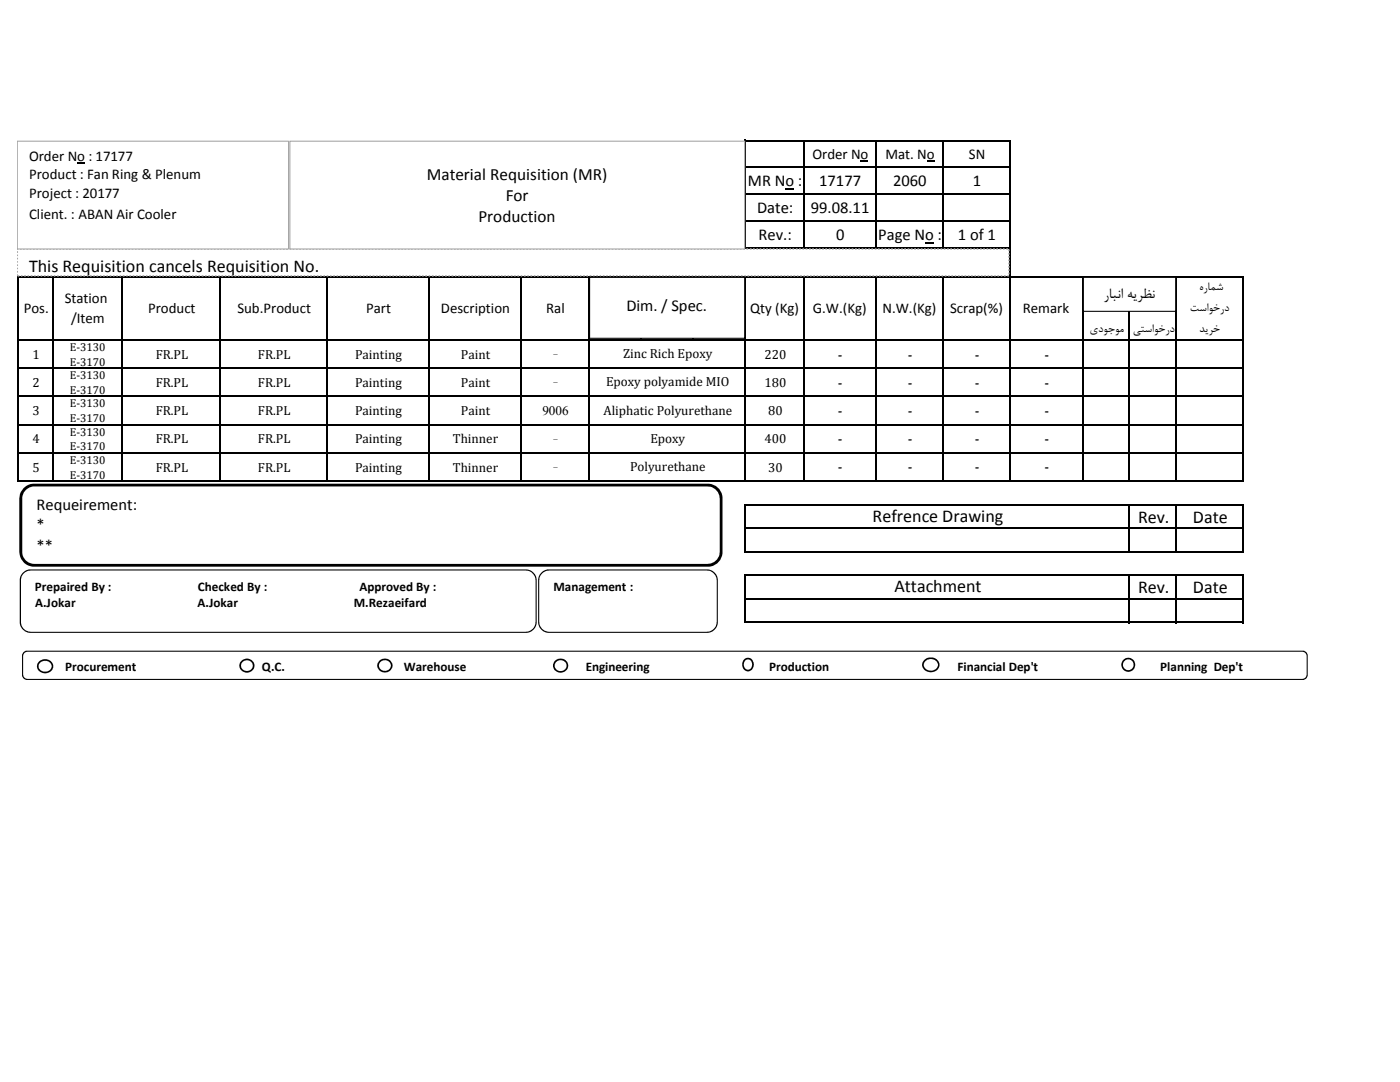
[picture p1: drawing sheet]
<svg xmlns="http://www.w3.org/2000/svg" width="279mm" height="216mm" viewBox="0 0 279 216" stroke-linecap="round" stroke-linejoin="round" font-family="sans-serif">
<path d="M156.8 37.6h1.7v.2h-1.7zM171.7 32.1h1.6v.2h-1.6zM185 32.1h1.6v.2h-1.6zM184.6 48.3h1.8v.3h-1.8z" fill="#000"/>
<g fill="none" stroke="#000" stroke-width=".3">
<path d="M148.7 27.9v21.8M148.9 28h52.7M148.9 33.4h52.7M148.9 38.8h52.7M160.4 28.2v21.5M174.7 28.2v21.5M188.2 28.2v21.5M201.5 28.2v67.9M3.6 55v41.1M3.7 55.2h244.5M10.6 55.3v40.8M24.4 55.3v40.8"/>
<path d="M43.9 55.3v40.8M65.3 55.3v40.8M85.5 55.3v40.8M104 55.3v40.8M117.5 55.3v40.8M127.9 55.3v12.7M138.3 55.3v12.7M148.7 55.3v40.8M148.9 44.2h52.7M148.9 49.6h52.7M160.4 55.3v40.8M174.7 55.3v40.8"/>
<path d="M188.2 55.3v40.8M216 55.3v40.8M225.4 55.3v40.8M234.8 55.3v40.8M248 55.3v40.8M3.7 67.8h244.5M3.7 73.5h244.5M3.7 79.1h244.5M3.7 84.7h244.5M3.7 90.4h244.5M3.7 96h244.5M148.7 100.5v9.7"/>
<path d="M148.7 114.6v9.7M148.9 100.7h99.3M148.9 105.4h99.3M148.9 110.1h99.3M148.9 114.8h99.3M148.9 119.5h99.3M225.4 100.8v9.4M225.4 114.9v9.4M234.8 100.8v9.4M234.8 114.9v9.4M248 100.8v9.4M248 114.9v9.4"/>
<path d="M148.9 124.2h99.3"/>
</g>
<path d="M3.4 49.7h197.9v5.3h-197.9z" fill="#fff"/>
<path d="M3.4 54.7h.2v.3h-.2zM3.4 54.1h.2v.3h-.2zM3.4 53.4h.2v.3h-.2zM3.4 52.7h.2v.4h-.2zM3.4 52.1h.2v.3h-.2zM3.4 51.4h.2v.4h-.2zM3.4 50.8h.2v.3h-.2zM3.4 50.1h.2v.4h-.2zM3.4 49.6l.2-.1v.3h-.2l.2-.1v.1h-.2zM4 49.5h.3v.3h-.3zM4.6 49.5h.4v.3h-.4zM5.3 49.5h.3v.3h-.3zM5.9 49.5h.4v.3h-.4zM6.6 49.5h.3v.3h-.3zM7.2 49.5h.4v.3h-.4zM7.9 49.5h.4v.3h-.4zM8.6 49.5h.3v.3h-.3zM9.2 49.5h.4v.3h-.4zM9.9 49.5h.3v.3h-.3zM10.5 49.5h.4v.3h-.4zM11.2 49.5h.3v.3h-.3zM11.9 49.5h.3v.3h-.3zM12.5 49.5h.3v.3h-.3zM13.2 49.5h.3v.3h-.3zM13.8 49.5h.3v.3h-.3zM14.5 49.5h.3v.3h-.3zM15.1 49.5h.4v.3h-.4zM15.8 49.5h.3v.3h-.3zM16.4 49.5h.4v.3h-.4zM17.1 49.5h.3v.3h-.3zM17.7 49.5h.4v.3h-.4zM18.4 49.5h.4v.3h-.4zM19 49.5h.4v.3h-.4zM19.7 49.5h.4v.3h-.4zM20.4 49.5h.3v.3h-.3zM21 49.5h.4v.3h-.4zM21.7 49.5h.3v.3h-.3zM22.4 49.5h.3v.3h-.3zM23 49.5h.3v.3h-.3zM23.7 49.5h.3v.3h-.3zM24.3 49.5h.3v.3h-.3zM25 49.5h.3v.3h-.3zM25.6 49.5h.4v.3h-.4zM26.3 49.5h.3v.3h-.3zM26.9 49.5h.4v.3h-.4zM27.6 49.5h.3v.3h-.3zM28.2 49.5h.4v.3h-.4zM28.9 49.5h.4v.3h-.4zM29.5 49.5h.4v.3h-.4zM30.2 49.5h.4v.3h-.4zM30.9 49.5h.3v.3h-.3zM31.5 49.5h.4v.3h-.4zM32.2 49.5h.3v.3h-.3zM32.9 49.5h.3v.3h-.3zM33.5 49.5h.3v.3h-.3zM34.2 49.5h.3v.3h-.3zM34.8 49.5h.3v.3h-.3zM35.5 49.5h.3v.3h-.3zM36.1 49.5h.3v.3h-.3zM36.8 49.5h.3v.3h-.3zM37.4 49.5h.4v.3h-.4zM38.1 49.5h.3v.3h-.3zM38.7 49.5h.4v.3h-.4zM39.4 49.5h.4v.3h-.4zM40 49.5h.4v.3h-.4zM40.7 49.5h.4v.3h-.4zM41.4 49.5h.3v.3h-.3zM42 49.5h.4v.3h-.4zM42.7 49.5h.3v.3h-.3zM43.3 49.5h.4v.3h-.4zM44 49.5h.3v.3h-.3zM44.7 49.5h.3v.3h-.3zM45.3 49.5h.3v.3h-.3zM46 49.5h.3v.3h-.3zM46.6 49.5h.3v.3h-.3zM47.3 49.5h.3v.3h-.3zM47.9 49.5h.4v.3h-.4zM48.6 49.5h.3v.3h-.3zM49.2 49.5h.4v.3h-.4zM49.9 49.5h.3v.3h-.3zM50.5 49.5h.4v.3h-.4zM51.2 49.5h.4v.3h-.4zM51.9 49.5h.3v.3h-.3zM52.5 49.5h.4v.3h-.4zM53.2 49.5h.3v.3h-.3zM53.8 49.5h.4v.3h-.4zM54.5 49.5h.3v.3h-.3zM55.2 49.5h.3v.3h-.3zM55.8 49.5h.3v.3h-.3zM56.5 49.5h.3v.3h-.3zM57.1 49.5h.3v.3h-.3zM57.8 49.5h.3v.3h-.3zM58.4 49.5h.4v.3h-.4zM59.1 49.5h.3v.3h-.3zM59.7 49.5h.4v.3h-.4zM60.4 49.5h.3v.3h-.3zM61 49.5h.4v.3h-.4zM61.7 49.5h.4v.3h-.4zM62.4 49.5h.3v.3h-.3zM63 49.5h.4v.3h-.4zM63.7 49.5h.3v.3h-.3zM64.3 49.5h.4v.3h-.4zM65 49.5h.3v.3h-.3zM65.7 49.5h.3v.3h-.3zM66.3 49.5h.3v.3h-.3zM67 49.5h.3v.3h-.3zM67.6 49.5h.3v.3h-.3zM68.3 49.5h.3v.3h-.3zM68.9 49.5h.4v.3h-.4zM69.6 49.5h.3v.3h-.3zM70.2 49.5h.4v.3h-.4zM70.9 49.5h.3v.3h-.3zM71.5 49.5h.4v.3h-.4zM72.2 49.5h.4v.3h-.4zM72.9 49.5h.3v.3h-.3zM73.5 49.5h.4v.3h-.4zM74.2 49.5h.3v.3h-.3zM74.8 49.5h.4v.3h-.4zM75.5 49.5h.3v.3h-.3zM76.2 49.5h.3v.3h-.3zM76.8 49.5h.3v.3h-.3zM77.5 49.5h.3v.3h-.3zM78.1 49.5h.3v.3h-.3zM78.8 49.5h.3v.3h-.3zM79.4 49.5h.4v.3h-.4zM80.1 49.5h.3v.3h-.3zM80.7 49.5h.4v.3h-.4zM81.4 49.5h.3v.3h-.3zM82 49.5h.4v.3h-.4zM82.7 49.5h.4v.3h-.4zM83.4 49.5h.3v.3h-.3zM84 49.5h.4v.3h-.4zM84.7 49.5h.3v.3h-.3zM85.3 49.5h.4v.3h-.4zM86 49.5h.3v.3h-.3zM86.7 49.5h.3v.3h-.3zM87.3 49.5h.3v.3h-.3zM88 49.5h.3v.3h-.3zM88.6 49.5h.3v.3h-.3zM89.3 49.5h.3v.3h-.3zM89.9 49.5h.4v.3h-.4zM90.6 49.5h.3v.3h-.3zM91.2 49.5h.4v.3h-.4zM91.9 49.5h.3v.3h-.3zM92.5 49.5h.4v.3h-.4zM93.2 49.5h.4v.3h-.4zM93.9 49.5h.3v.3h-.3zM94.5 49.5h.4v.3h-.4zM95.2 49.5h.3v.3h-.3zM95.8 49.5h.4v.3h-.4zM96.5 49.5h.3v.3h-.3zM97.2 49.5h.3v.3h-.3zM97.8 49.5h.3v.3h-.3zM98.5 49.5h.3v.3h-.3zM99.1 49.5h.3v.3h-.3zM99.8 49.5h.3v.3h-.3zM100.4 49.5h.4v.3h-.4zM101.1 49.5h.3v.3h-.3zM101.7 49.5h.4v.3h-.4zM102.4 49.5h.3v.3h-.3zM103 49.5h.4v.3h-.4zM103.7 49.5h.4v.3h-.4zM104.4 49.5h.3v.3h-.3zM105 49.5h.4v.3h-.4zM105.7 49.5h.3v.3h-.3zM106.3 49.5h.4v.3h-.4zM107 49.5h.3v.3h-.3zM107.7 49.5h.3v.3h-.3zM108.3 49.5h.3v.3h-.3zM109 49.5h.3v.3h-.3zM109.6 49.5h.3v.3h-.3zM110.3 49.5h.3v.3h-.3zM110.9 49.5h.4v.3h-.4zM111.6 49.5h.3v.3h-.3zM112.2 49.5h.4v.3h-.4zM112.9 49.5h.3v.3h-.3zM113.5 49.5h.4v.3h-.4zM114.2 49.5h.4v.3h-.4zM114.9 49.5h.3v.3h-.3zM115.5 49.5h.4v.3h-.4zM116.2 49.5h.3v.3h-.3zM116.8 49.5h.4v.3h-.4zM117.5 49.5h.3v.3h-.3zM118.2 49.5h.3v.3h-.3zM118.8 49.5h.3v.3h-.3zM119.5 49.5h.3v.3h-.3zM120.1 49.5h.3v.3h-.3zM120.8 49.5h.3v.3h-.3zM121.4 49.5h.4v.3h-.4zM122.1 49.5h.3v.3h-.3zM122.7 49.5h.4v.3h-.4zM123.4 49.5h.3v.3h-.3zM124 49.5h.4v.3h-.4zM124.7 49.5h.4v.3h-.4zM125.3 49.5h.4v.3h-.4zM126 49.5h.4v.3h-.4zM126.7 49.5h.3v.3h-.3zM127.3 49.5h.4v.3h-.4zM128 49.5h.3v.3h-.3zM128.7 49.5h.3v.3h-.3zM129.3 49.5h.3v.3h-.3zM130 49.5h.3v.3h-.3zM130.6 49.5h.3v.3h-.3zM131.3 49.5h.3v.3h-.3zM131.9 49.5h.3v.3h-.3zM132.6 49.5h.3v.3h-.3zM133.2 49.5h.4v.3h-.4zM133.9 49.5h.3v.3h-.3zM134.5 49.5h.4v.3h-.4zM135.2 49.5h.4v.3h-.4zM135.8 49.5h.4v.3h-.4zM136.5 49.5h.4v.3h-.4zM137.2 49.5h.3v.3h-.3zM137.8 49.5h.4v.3h-.4zM138.5 49.5h.3v.3h-.3zM139.1 49.5h.4v.3h-.4zM139.8 49.5h.3v.3h-.3zM140.5 49.5h.3v.3h-.3zM141.1 49.5h.3v.3h-.3zM141.8 49.5h.3v.3h-.3zM142.4 49.5h.3v.3h-.3zM143.1 49.5h.3v.3h-.3zM143.7 49.5h.4v.3h-.4zM144.4 49.5h.3v.3h-.3zM145 49.5h.4v.3h-.4zM145.7 49.5h.3v.3h-.3zM146.3 49.5h.4v.3h-.4zM147 49.5h.4v.3h-.4zM147.7 49.5h.3v.3h-.3zM148.3 49.5h.4v.3h-.4zM149 49.5h.3v.3h-.3zM149.6 49.5h.4v.3h-.4zM150.3 49.5h.3v.3h-.3zM151 49.5h.3v.3h-.3zM151.6 49.5h.3v.3h-.3zM152.3 49.5h.3v.3h-.3zM152.9 49.5h.3v.3h-.3zM153.6 49.5h.3v.3h-.3zM154.2 49.5h.4v.3h-.4zM154.9 49.5h.3v.3h-.3zM155.5 49.5h.4v.3h-.4zM156.2 49.5h.3v.3h-.3zM156.8 49.5h.4v.3h-.4zM157.5 49.5h.4v.3h-.4zM158.2 49.5h.3v.3h-.3zM158.8 49.5h.4v.3h-.4zM159.5 49.5h.3v.3h-.3zM160.1 49.5h.4v.3h-.4zM160.8 49.5h.3v.3h-.3zM161.5 49.5h.3v.3h-.3zM162.1 49.5h.3v.3h-.3zM162.8 49.5h.3v.3h-.3zM163.4 49.5h.3v.3h-.3zM164.1 49.5h.3v.3h-.3zM164.7 49.5h.4v.3h-.4zM165.4 49.5h.3v.3h-.3zM166 49.5h.4v.3h-.4zM166.7 49.5h.3v.3h-.3zM167.3 49.5h.4v.3h-.4zM168 49.5h.4v.3h-.4zM168.7 49.5h.3v.3h-.3zM169.3 49.5h.4v.3h-.4zM170 49.5h.3v.3h-.3zM170.6 49.5h.4v.3h-.4zM171.3 49.5h.3v.3h-.3zM172 49.5h.3v.3h-.3zM172.6 49.5h.3v.3h-.3zM173.3 49.5h.3v.3h-.3zM173.9 49.5h.3v.3h-.3zM174.6 49.5h.3v.3h-.3zM175.2 49.5h.4v.3h-.4zM175.9 49.5h.3v.3h-.3zM176.5 49.5h.4v.3h-.4zM177.2 49.5h.3v.3h-.3zM177.8 49.5h.4v.3h-.4zM178.5 49.5h.4v.3h-.4zM179.2 49.5h.3v.3h-.3zM179.8 49.5h.4v.3h-.4zM180.5 49.5h.3v.3h-.3zM181.1 49.5h.4v.3h-.4zM181.8 49.5h.3v.3h-.3zM182.5 49.5h.3v.3h-.3zM183.1 49.5h.3v.3h-.3zM183.8 49.5h.3v.3h-.3zM184.4 49.5h.3v.3h-.3zM185.1 49.5h.3v.3h-.3zM185.7 49.5h.4v.3h-.4zM186.4 49.5h.3v.3h-.3zM187 49.5h.4v.3h-.4zM187.7 49.5h.3v.3h-.3zM188.3 49.5h.4v.3h-.4zM189 49.5h.4v.3h-.4zM189.7 49.5h.3v.3h-.3zM190.3 49.5h.4v.3h-.4zM191 49.5h.3v.3h-.3zM191.6 49.5h.4v.3h-.4zM192.3 49.5h.3v.3h-.3zM193 49.5h.3v.3h-.3zM193.6 49.5h.3v.3h-.3zM194.3 49.5h.3v.3h-.3zM194.9 49.5h.3v.3h-.3zM195.6 49.5h.3v.3h-.3zM196.2 49.5h.4v.3h-.4zM196.9 49.5h.3v.3h-.3zM197.5 49.5h.4v.3h-.4zM198.2 49.5h.3v.3h-.3zM198.8 49.5h.4v.3h-.4zM199.5 49.5h.4v.3h-.4zM200.2 49.5h.3v.3h-.3zM200.8 49.5h.4v.3h-.4zM201.2 49.8h.3v.3h-.3zM201.2 50.5h.3v.3h-.3zM201.2 51.1h.3v.3h-.3zM201.2 51.8h.3v.3h-.3zM201.2 52.4h.3v.3h-.3zM201.2 53.1h.3v.3h-.3zM201.2 53.7h.3v.4h-.3zM201.2 54.4h.3v.3h-.3zM201 54.9v.3h.3v-.3zM200.4 54.9h.3v.3h-.3zM199.7 54.9h.3v.3h-.3zM199.1 54.9h.3v.3h-.3zM198.4 54.9h.3v.3h-.3zM197.7 54.9h.4v.3h-.4zM197.1 54.9h.3v.3h-.3zM196.4 54.9h.4v.3h-.4zM195.8 54.9h.3v.3h-.3zM195.1 54.9h.4v.3h-.4zM194.5 54.9h.3v.3h-.3zM193.8 54.9h.3v.3h-.3zM193.2 54.9h.3v.3h-.3zM192.5 54.9h.3v.3h-.3zM191.9 54.9h.3v.3h-.3zM191.2 54.9h.3v.3h-.3zM190.5 54.9h.3v.3h-.3zM189.9 54.9h.3v.3h-.3zM189.2 54.9h.3v.3h-.3zM188.6 54.9h.3v.3h-.3zM187.9 54.9h.3v.3h-.3zM187.2 54.9h.4v.3h-.4zM186.6 54.9h.3v.3h-.3zM185.9 54.9h.4v.3h-.4zM185.3 54.9h.3v.3h-.3zM184.6 54.9h.4v.3h-.4zM184 54.9h.3v.3h-.3zM183.3 54.9h.3v.3h-.3zM182.7 54.9h.3v.3h-.3zM182 54.9h.3v.3h-.3zM181.4 54.9h.3v.3h-.3zM180.7 54.9h.3v.3h-.3zM180 54.9h.3v.3h-.3zM179.4 54.9h.3v.3h-.3zM178.7 54.9h.3v.3h-.3zM178.1 54.9h.3v.3h-.3zM177.4 54.9h.3v.3h-.3zM176.7 54.9h.4v.3h-.4zM176.1 54.9h.3v.3h-.3zM175.4 54.9h.4v.3h-.4zM174.8 54.9h.3v.3h-.3zM174.1 54.9h.4v.3h-.4zM173.5 54.9h.3v.3h-.3zM172.8 54.9h.3v.3h-.3zM172.2 54.9h.3v.3h-.3zM171.5 54.9h.3v.3h-.3zM170.9 54.9h.3v.3h-.3zM170.2 54.9h.3v.3h-.3zM169.5 54.9h.3v.3h-.3zM168.9 54.9h.3v.3h-.3zM168.2 54.9h.3v.3h-.3zM167.6 54.9h.3v.3h-.3zM166.9 54.9h.3v.3h-.3zM166.2 54.9h.4v.3h-.4zM165.6 54.9h.3v.3h-.3zM164.9 54.9h.4v.3h-.4zM164.3 54.9h.3v.3h-.3zM163.6 54.9h.4v.3h-.4zM163 54.9h.3v.3h-.3zM162.3 54.9h.3v.3h-.3zM161.7 54.9h.3v.3h-.3zM161 54.9h.3v.3h-.3zM160.4 54.9h.3v.3h-.3zM159.7 54.9h.3v.3h-.3zM159 54.9h.3v.3h-.3zM158.4 54.9h.3v.3h-.3zM157.7 54.9h.3v.3h-.3zM157.1 54.9h.3v.3h-.3zM156.4 54.9h.3v.3h-.3zM155.7 54.9h.4v.3h-.4zM155.1 54.9h.3v.3h-.3zM154.4 54.9h.4v.3h-.4zM153.8 54.9h.3v.3h-.3zM153.1 54.9h.4v.3h-.4zM152.5 54.9h.3v.3h-.3zM151.8 54.9h.3v.3h-.3zM151.2 54.9h.3v.3h-.3zM150.5 54.9h.3v.3h-.3zM149.9 54.9h.3v.3h-.3zM149.2 54.9h.3v.3h-.3zM148.5 54.9h.3v.3h-.3zM147.9 54.9h.3v.3h-.3zM147.2 54.9h.3v.3h-.3zM146.6 54.9h.3v.3h-.3zM145.9 54.9h.3v.3h-.3zM145.2 54.9h.4v.3h-.4zM144.6 54.9h.3v.3h-.3zM143.9 54.9h.4v.3h-.4zM143.3 54.9h.3v.3h-.3zM142.6 54.9h.4v.3h-.4zM142 54.9h.3v.3h-.3zM141.3 54.9h.3v.3h-.3zM140.7 54.9h.3v.3h-.3zM140 54.9h.3v.3h-.3zM139.4 54.9h.3v.3h-.3zM138.7 54.9h.3v.3h-.3zM138 54.9h.3v.3h-.3zM137.4 54.9h.3v.3h-.3zM136.7 54.9h.3v.3h-.3zM136.1 54.9h.3v.3h-.3zM135.4 54.9h.3v.3h-.3zM134.7 54.9h.4v.3h-.4zM134.1 54.9h.3v.3h-.3zM133.4 54.9h.4v.3h-.4zM132.8 54.9h.3v.3h-.3zM132.1 54.9h.4v.3h-.4zM131.5 54.9h.3v.3h-.3zM130.8 54.9h.3v.3h-.3zM130.2 54.9h.3v.3h-.3zM129.5 54.9h.3v.3h-.3zM128.9 54.9h.3v.3h-.3zM128.2 54.9h.3v.3h-.3zM127.6 54.9h.2v.3h-.2zM126.9 54.9h.3v.3h-.3zM126.2 54.9h.3v.3h-.3zM125.6 54.9h.3v.3h-.3zM124.9 54.9h.3v.3h-.3zM124.2 54.9h.4v.3h-.4zM123.6 54.9h.3v.3h-.3zM122.9 54.9h.4v.3h-.4zM122.3 54.9h.3v.3h-.3zM121.6 54.9h.4v.3h-.4zM121 54.9h.3v.3h-.3zM120.3 54.9h.3v.3h-.3zM119.7 54.9h.3v.3h-.3zM119 54.9h.3v.3h-.3zM118.4 54.9h.3v.3h-.3zM117.7 54.9h.3v.3h-.3zM117.1 54.9h.2v.3h-.2zM116.4 54.9h.3v.3h-.3zM115.7 54.9h.3v.3h-.3zM115.1 54.9h.3v.3h-.3zM114.4 54.9h.3v.3h-.3zM113.7 54.9h.4v.3h-.4zM113.1 54.9h.3v.3h-.3zM112.4 54.9h.4v.3h-.4zM111.8 54.9h.3v.3h-.3zM111.1 54.9h.4v.3h-.4zM110.5 54.9h.3v.3h-.3zM109.8 54.9h.4v.3h-.4zM109.2 54.9h.3v.3h-.3zM108.5 54.9h.3v.3h-.3zM107.9 54.9h.3v.3h-.3zM107.2 54.9h.3v.3h-.3zM106.6 54.9h.2v.3h-.2zM105.9 54.9h.3v.3h-.3zM105.2 54.9h.3v.3h-.3zM104.6 54.9h.3v.3h-.3zM103.9 54.9h.3v.3h-.3zM103.3 54.9h.3v.3h-.3zM102.6 54.9h.3v.3h-.3zM101.9 54.9h.4v.3h-.4zM101.3 54.9h.3v.3h-.3zM100.6 54.9h.4v.3h-.4zM100 54.9h.3v.3h-.3zM99.3 54.9h.4v.3h-.4zM98.7 54.9h.3v.3h-.3zM98 54.9h.3v.3h-.3zM97.4 54.9h.3v.3h-.3zM96.7 54.9h.3v.3h-.3zM96.1 54.9h.3v.3h-.3zM95.4 54.9h.3v.3h-.3zM94.7 54.9h.3v.3h-.3zM94.1 54.9h.3v.3h-.3zM93.4 54.9h.3v.3h-.3zM92.8 54.9h.3v.3h-.3zM92.1 54.9h.3v.3h-.3zM91.4 54.9h.4v.3h-.4zM90.8 54.9h.3v.3h-.3zM90.1 54.9h.4v.3h-.4zM89.5 54.9h.3v.3h-.3zM88.8 54.9h.4v.3h-.4zM88.2 54.9h.3v.3h-.3zM87.5 54.9h.3v.3h-.3zM86.9 54.9h.3v.3h-.3zM86.2 54.9h.3v.3h-.3zM85.6 54.9h.3v.3h-.3zM84.9 54.9h.3v.3h-.3zM84.2 54.9h.3v.3h-.3zM83.6 54.9h.3v.3h-.3zM82.9 54.9h.3v.3h-.3zM82.3 54.9h.3v.3h-.3zM81.6 54.9h.3v.3h-.3zM80.9 54.9h.4v.3h-.4zM80.3 54.9h.3v.3h-.3zM79.6 54.9h.4v.3h-.4zM79 54.9h.3v.3h-.3zM78.3 54.9h.4v.3h-.4zM77.7 54.9h.3v.3h-.3zM77 54.9h.3v.3h-.3zM76.4 54.9h.3v.3h-.3zM75.7 54.9h.3v.3h-.3zM75.1 54.9h.3v.3h-.3zM74.4 54.9h.3v.3h-.3zM73.7 54.9h.3v.3h-.3zM73.1 54.9h.3v.3h-.3zM72.4 54.9h.3v.3h-.3zM71.8 54.9h.3v.3h-.3zM71.1 54.9h.3v.3h-.3zM70.4 54.9h.4v.3h-.4zM69.8 54.9h.3v.3h-.3zM69.1 54.9h.4v.3h-.4zM68.5 54.9h.3v.3h-.3zM67.8 54.9h.4v.3h-.4zM67.2 54.9h.3v.3h-.3zM66.5 54.9h.3v.3h-.3zM65.9 54.9h.3v.3h-.3zM65.2 54.9h.3v.3h-.3zM64.6 54.9h.3v.3h-.3zM63.9 54.9h.3v.3h-.3zM63.2 54.9h.3v.3h-.3zM62.6 54.9h.3v.3h-.3zM61.9 54.9h.3v.3h-.3zM61.3 54.9h.3v.3h-.3zM60.6 54.9h.3v.3h-.3zM59.9 54.9h.4v.3h-.4zM59.3 54.9h.3v.3h-.3zM58.6 54.9h.4v.3h-.4zM58 54.9h.3v.3h-.3zM57.3 54.9h.4v.3h-.4zM56.7 54.9h.3v.3h-.3zM56 54.9h.3v.3h-.3zM55.4 54.9h.3v.3h-.3zM54.7 54.9h.3v.3h-.3zM54.1 54.9h.3v.3h-.3zM53.4 54.9h.3v.3h-.3zM52.7 54.9h.3v.3h-.3zM52.1 54.9h.3v.3h-.3zM51.4 54.9h.3v.3h-.3zM50.8 54.9h.3v.3h-.3zM50.1 54.9h.3v.3h-.3zM49.4 54.9h.4v.3h-.4zM48.8 54.9h.3v.3h-.3zM48.1 54.9h.4v.3h-.4zM47.5 54.9h.3v.3h-.3zM46.8 54.9h.4v.3h-.4zM46.2 54.9h.3v.3h-.3zM45.5 54.9h.3v.3h-.3zM44.9 54.9h.3v.3h-.3zM44.2 54.9h.3v.3h-.3zM43.6 54.9h.3v.3h-.3zM42.9 54.9h.3v.3h-.3zM42.2 54.9h.3v.3h-.3zM41.6 54.9h.3v.3h-.3zM40.9 54.9h.3v.3h-.3zM40.3 54.9h.3v.3h-.3zM39.6 54.9h.3v.3h-.3zM38.9 54.9h.4v.3h-.4zM38.3 54.9h.3v.3h-.3zM37.6 54.9h.4v.3h-.4zM37 54.9h.3v.3h-.3zM36.3 54.9h.4v.3h-.4zM35.7 54.9h.3v.3h-.3zM35 54.9h.3v.3h-.3zM34.4 54.9h.3v.3h-.3zM33.7 54.9h.3v.3h-.3zM33.1 54.9h.3v.3h-.3zM32.4 54.9h.3v.3h-.3zM31.7 54.9h.3v.3h-.3zM31.1 54.9h.3v.3h-.3zM30.4 54.9h.3v.3h-.3zM29.8 54.9h.3v.3h-.3zM29.1 54.9h.3v.3h-.3zM28.4 54.9h.4v.3h-.4zM27.8 54.9h.3v.3h-.3zM27.1 54.9h.4v.3h-.4zM26.5 54.9h.3v.3h-.3zM25.8 54.9h.4v.3h-.4zM25.2 54.9h.3v.3h-.3zM24.5 54.9h.3v.3h-.3zM23.9 54.9h.3v.3h-.3zM23.2 54.9h.3v.3h-.3zM22.6 54.9h.3v.3h-.3zM21.9 54.9h.3v.3h-.3zM21.3 54.9h.2v.3h-.2zM20.6 54.9h.3v.3h-.3zM19.9 54.9h.3v.3h-.3zM19.3 54.9h.3v.3h-.3zM18.6 54.9h.3v.3h-.3zM17.9 54.9h.4v.3h-.4zM17.3 54.9h.3v.3h-.3zM16.6 54.9h.4v.3h-.4zM16 54.9h.3v.3h-.3zM15.3 54.9h.4v.3h-.4zM14.7 54.9h.3v.3h-.3zM14 54.9h.4v.3h-.4zM13.4 54.9h.3v.3h-.3zM12.7 54.9h.3v.3h-.3zM12.1 54.9h.3v.3h-.3zM11.4 54.9h.3v.3h-.3zM10.8 54.9h.2v.3h-.2zM10.1 54.9h.3v.3h-.3zM9.4 54.9h.3v.3h-.3zM8.8 54.9h.3v.3h-.3zM8.1 54.9h.3v.3h-.3zM7.5 54.9h.3v.3h-.3zM6.8 54.9h.3v.3h-.3zM6.1 54.9h.4v.3h-.4zM5.5 54.9h.3v.3h-.3zM4.8 54.9h.4v.3h-.4zM4.2 54.9h.3v.3h-.3zM3.5 54.9h.4v.3h-.4z" fill="#a6a6a6"/>
<path d="M3.4 28.2h54.2v21.5h-54.2z" fill="#fff"/>
<path d="M3.4 28.1h54.3v21.7h-54.3zM3.4 28.3l.2-.1v21.5l-.2-.1h54.2l-.1 .1v-21.5l.1 .1z" fill="#a6a6a6"/>
<path d="M15.4 32.5h1.6v.2h-1.6z" fill="#000"/>
<path d="M57.8 28.2h90.8v21.5h-90.8z" fill="#fff"/>
<path d="M57.8 28.1h90.8l.1 .1v21.5l-.1 .1h-90.8zM57.8 28.3l.2-.1v21.5l-.2-.1h90.8l-.1 .1v-21.5l.1 .1z" fill="#a6a6a6"/>
<path d="M216.2 55.3h18.4v6.8h-18.4z" fill="#fff"/>
<path d="M216.1 55.3l18.5-.1 .1 .1v6.9h-18.5l-.1-.1zM216.2 55.5l.1-.2v6.8l-.1-.1h18.4l-.1 .1v-6.8l.1 .2z" fill="#000"/>
<path d="M5.1 97.4l1.1-.6h.6h134.4a2.68 2.68 0 0 1 2.7 2.6v10.7a2.66 2.66 0 0 1-2.7 2.7h-134.4a2.66 2.66 0 0 1-2.7-2.7v-10.7a2.68 2.68 0 0 1 1-2z" fill-rule="evenodd" fill="#fff"/>
<path d="M4.9 97.3a2.76 2.76 0 0 1 1.9-.8h134.7a2.94 2.94 0 0 1 2.7 2.6v11.3a2.94 2.94 0 0 1-2.6 2.7h-135.1a3 3 0 0 1-2.6-2.9v-10.8a2.85 2.85 0 0 1 1-2.1zM5.1 97.8l-.3 .5-.4 .9v10.9a2.39 2.39 0 0 0 2.4 2.4h134.4a2.44 2.44 0 0 0 2.4-2.4v-10.6a2.44 2.44 0 0 0-2.4-2.4h-134.6l-.7 .1z" fill="#000"/>
<path d="M4.7 114.3l.9-.5 .5-.1h98.8a2.05 2.05 0 0 1 2.1 2.1v8.3a2.03 2.03 0 0 1-2.1 2.1h-98.8a2.05 2.05 0 0 1-2-2.1v-8.3v-.6z" fill-rule="evenodd" fill="#fff"/>
<path d="M4.6 114.3l.6-.5 .7-.2h99.3a2.22 2.22 0 0 1 1.9 2v8.7a2.2 2.2 0 0 1-1.9 2h-99.3a2.18 2.18 0 0 1-2-2.2v-8.3a2.13 2.13 0 0 1 .7-1.5zM4.7 114.4l-.4 .6-.1 .6v8.7l.1 .5 .4 .7 1 .5 99.2 .1a2.02 2.02 0 0 0 2-2v-8.3a2.01 2.01 0 0 0-2-2l-99 .1a1.49 1.49 0 0 0-1.2 .5z" fill="#000"/>
<path d="M117.6 55.3h31v12.2h-31z" fill="#fff"/>
<path d="M117.6 55.3l31-.1 .1 .1v12.3h-31.1l-.1-.1zM117.6 55.5l.2-.2v12.2l-.2-.1h31l-.1 .1v-12.2l.1 .2z" fill="#000"/>
<path d="M108.1 114.3l.9-.5 .6-.1h31.5a2.05 2.05 0 0 1 2 2.1v8.3a2.03 2.03 0 0 1-2 2.1h-31.5a2.05 2.05 0 0 1-2.1-2.1v-8.3l.1-.6z" fill-rule="evenodd" fill="#fff"/>
<path d="M108 114.3l.7-.5 .6-.2h32a2.22 2.22 0 0 1 2 2v8.7a2.2 2.2 0 0 1-2 2h-32a2.19 2.19 0 0 1-1.9-2.2v-8.5l.2-.7zM108.2 114.4l-.4 .6-.2 .8v8.3a2.04 2.04 0 0 0 2 2h31.5a2 2 0 0 0 1.9-2v-8.3a2.03 2.03 0 0 0-1.9-2l-31.7 .1a1.49 1.49 0 0 0-1.2 .5z" fill="#000"/>
<path d="M4.8 130.2l.7-.3h254.4a.92 .92 0 0 1 1 1v3.7a.89 .89 0 0 1-1 1h-254.4a.92 .92 0 0 1-1-1v-3.7z" fill-rule="evenodd" fill="#fff"/>
<path d="M4.6 130.3l.6-.5h255l.6 .5 .2 .3v4.2a1.03 1.03 0 0 1-.8 .9h-255l-.6-.4-.2-.4v-4.3zM4.9 130.3l-.3 .6v3.7l.3 .6 .6 .3 254.6-.1a.81 .81 0 0 0 .7-.8v-3.7l-.3-.6-.6-.3h-254.4z" fill="#000"/>
<path d="M7.8 132.2a1.4 1.4 0 0 1 1.9-.4 1.4 1.4 0 0 1 .5 1.9 1.4 1.4 0 0 1-1.9 .4 1.4 1.4 0 0 1-.5-1.9z" fill-rule="evenodd" fill="#fff"/>
<path d="M7.7 132.1a1.66 1.66 0 0 1 1.8-.5 1.66 1.66 0 0 1 1.1 1.6 1.68 1.68 0 0 1-1.7 1.2 1.68 1.68 0 0 1-1.5-1.5zM8 132.2l-.3 .5v.5l.6 .7 1 .1 .4-.1 .5-.5 .1-.7-.5-.7-1.1-.1z" fill="#000"/>
<path d="M48.2 132.1a1.3 1.3 0 0 1 2.1-.1 1.3 1.3 0 0 1-.6 2 1.28 1.28 0 0 1-1.5-.4 1.28 1.28 0 0 1 0-1.5z" fill-rule="evenodd" fill="#fff"/>
<path d="M48.2 131.8a1.44 1.44 0 0 1 2.3 .1 1.44 1.44 0 0 1-.7 2.2 1.41 1.41 0 0 1-1.8-.4 1.41 1.41 0 0 1 .2-1.9zM48.4 132l-.2 .4-.1 .4 .3 .8 .9 .3 .8-.3 .3-.3 .1-.5-.4-.8-.8-.3z" fill="#000"/>
<path d="M75.7 132.1a1.32 1.32 0 0 1 1.8-.4 1.32 1.32 0 0 1 .4 1.8 1.32 1.32 0 0 1-1.8 .4 1.32 1.32 0 0 1-.4-1.8z" fill-rule="evenodd" fill="#fff"/>
<path d="M75.7 131.8a1.49 1.49 0 0 1 1.9-.2 1.49 1.49 0 0 1 .6 1.8 1.48 1.48 0 0 1-2.1 .7 1.48 1.48 0 0 1-.5-2.1zM76 132l-.4 .8 .3 .8 .7 .3h.5l.6-.3 .3-.8-.1-.4-.4-.5-1-.2z" fill="#000"/>
<circle cx="225.2" cy="132.6" r="1.24" fill="#fff"/>
<path d="M223.8 132.6a1.4 1.4 0 0 1 2.8 0 1.4 1.4 0 0 1-2.8 0zM224.1 132.6a1.08 1.08 0 0 0 2.1 0 1.08 1.08 0 0 0-2.1 0z" fill="#000"/>
<path d="M110.8 132.1a1.3 1.3 0 0 1 2.1-.1 1.3 1.3 0 0 1-.6 2 1.28 1.28 0 0 1-1.5-.4 1.28 1.28 0 0 1 0-1.5z" fill-rule="evenodd" fill="#fff"/>
<path d="M110.6 132a1.47 1.47 0 0 1 2.3-.3 1.47 1.47 0 0 1-.2 2.3 1.48 1.48 0 0 1-1.9-.1 1.48 1.48 0 0 1-.2-1.9zM111 132l-.3 .6v.5l.3 .5 .6 .3h.5l.6-.3 .4-.6v-.4l-.4-.6-.6-.3h-.5z" fill="#000"/>
<path d="M184.5 131.9a1.65 1.65 0 0 1 1.7-.5 1.65 1.65 0 0 1 1.2 1.3 1.62 1.62 0 0 1-1.6 1.3 1.62 1.62 0 0 1-1.6-1.3z" fill-rule="evenodd" fill="#fff"/>
<path d="M184.3 131.8h.1a1.83 1.83 0 0 1 3.1 .6v.6a1.87 1.87 0 0 1-1.6 1.1 1.87 1.87 0 0 1-1.7-.8l-.2-.8zM184.7 131.9l-.3 .5v.5l.2 .4 .4 .3 1.1 .2 .5-.2 .5-.5 .1-.7-.3-.4-.3-.3-.8-.2-.6 .1z" fill="#000"/>
<path d="M148.7 131.6a1.1 1.1 0 0 1 1.4 .3 1.1 1.1 0 0 1 0 1.4 .98 .98 0 0 1-1.2 .4 .98 .98 0 0 1-.6-1.1z" fill-rule="evenodd" fill="#fff"/>
<path d="M148.5 131.6a1.1 1.1 0 0 1 1.7 .2l.3 .8a1.18 1.18 0 0 1-1.2 1.4 1.18 1.18 0 0 1-1.2-1.4zM148.8 131.7l-.3 .5-.1 .4 .2 .6 .3 .4h.7l.4-.4 .1-.4-.1-.8-.5-.4z" fill="#000"/>
<g font-size="3.6">
<text x="5.8" y="54.3">This Requisition cancels Requisition No.</text>
<text x="174.2" y="104.1">Refrence Drawing</text>
<text x="227.1" y="104.3">Rev.</text>
<text x="238.1" y="104.3">Date</text>
<text x="178.5" y="118.2">Attachment</text>
<text x="227.1" y="118.4">Rev.</text>
<text x="238.1" y="118.4">Date</text>
</g>
<g font-size="3.4">
<text x="85.2" y="35.9">Material Requisition (MR)</text>
<text x="100.9" y="40.1">For</text>
<text x="95.5" y="44.3">Production</text>
</g>
<g font-size="3.3">
<text x="149.3" y="37.2">MR No :</text>
<text x="163.5" y="37.2">17177</text>
<text x="178.2" y="37.2">2060</text>
<text x="194.1" y="37.2">1</text>
<text x="151.1" y="42.6">Date:</text>
<text x="151.4" y="48">Rev.:</text>
<text x="161.8" y="42.6">99.08.11</text>
<text x="166.9" y="48">0</text>
<text x="175.3" y="48">Page No :</text>
<text x="191.2" y="48">1 of 1</text>
<text x="220.2" y="59.4">رابان ه</text>
<text x="226.2" y="59.4">يرظن</text>
<text x="125" y="62.1">Dim. / Spec.</text>
<text x="7.3" y="101.9">Requeirement:</text>
<text x="7.3" y="105.8">*</text>
<text x="7.3" y="109.9">**</text>
</g>
<g font-size="3">
<text x="5.8" y="32.1">Order No : 17177</text>
<text x="5.8" y="35.8">Product : Fan Ring &amp; Plenum</text>
<text x="162.1" y="31.7">Order No</text>
<text x="176.7" y="31.7">Mat. No</text>
<text x="193.4" y="31.7">SN</text>
<text x="5.8" y="39.4">Project : 20177</text>
<text x="5.8" y="43.8">Client. : ABAN Air Cooler</text>
<text x="4.7" y="62.5">Pos.</text>
<text x="12.9" y="60.5">Station</text>
<text x="14.2" y="64.5">/Item</text>
<text x="29.5" y="62.5">Product</text>
<text x="47.4" y="62.5">Sub.Product</text>
<text x="73.1" y="62.5">Part</text>
<text x="88" y="62.5">Description</text>
<text x="109" y="62.5">Ral</text>
<text x="149.7" y="62.5">Qty (Kg)</text>
<text x="162.2" y="62.5">G.W.(Kg)</text>
<text x="176.1" y="62.5">N.W.(Kg)</text>
<text x="189.6" y="62.5">Scrap(%)</text>
<text x="204.1" y="62.5">Remark</text>
</g>
<g font-size="2.6">
<text x="239.3" y="57.9">هرامش</text>
<text x="237.5" y="62.1">تساوخرد</text>
<text x="6.5" y="71.6">1</text>
<text x="31.1" y="71.6">FR.PL</text>
<text x="51.5" y="71.6">FR.PL</text>
<text x="70.9" y="71.6">Painting</text>
<text x="92" y="71.6">Paint</text>
<text x="110.4" y="71.2">-</text>
<text x="124.3" y="71.5">Zinc Rich Epoxy</text>
<text x="152.6" y="71.6">220</text>
<text x="167.3" y="71.5">‐</text>
<text x="181.2" y="71.5">‐</text>
<text x="194.6" y="71.5">‐</text>
<text x="208.5" y="71.5">‐</text>
<text x="217.5" y="66.2">يدوجوم</text>
<text x="226.1" y="66.2">يتساوخرد</text>
<text x="239.4" y="66.3">ديرخ</text>
<text x="6.5" y="77.2">2</text>
<text x="31.1" y="77.2">FR.PL</text>
<text x="51.5" y="77.2">FR.PL</text>
<text x="70.9" y="77.2">Painting</text>
<text x="92" y="77.2">Paint</text>
<text x="110.4" y="76.9">-</text>
<text x="120.9" y="77.1">Epoxy polyamide MIO</text>
<text x="152.6" y="77.2">180</text>
<text x="167.3" y="77.2">‐</text>
<text x="181.2" y="77.2">‐</text>
<text x="194.6" y="77.2">‐</text>
<text x="208.5" y="77.2">‐</text>
<text x="6.5" y="82.8">3</text>
<text x="31.1" y="82.8">FR.PL</text>
<text x="51.5" y="82.8">FR.PL</text>
<text x="70.9" y="82.8">Painting</text>
<text x="92" y="82.8">Paint</text>
<text x="108.2" y="82.8">9006</text>
<text x="120.4" y="82.7">Aliphatic Polyurethane</text>
<text x="153.3" y="82.8">80</text>
<text x="167.3" y="82.8">‐</text>
<text x="181.2" y="82.8">‐</text>
<text x="194.6" y="82.8">‐</text>
<text x="208.5" y="82.8">‐</text>
<text x="6.5" y="88.5">4</text>
<text x="31.1" y="88.5">FR.PL</text>
<text x="51.5" y="88.5">FR.PL</text>
<text x="70.9" y="88.5">Painting</text>
<text x="90.4" y="88.5">Thinner</text>
<text x="110.4" y="88.1">-</text>
<text x="129.8" y="88.3">Epoxy</text>
<text x="152.6" y="88.5">400</text>
<text x="167.3" y="88.4">‐</text>
<text x="181.2" y="88.4">‐</text>
<text x="194.6" y="88.4">‐</text>
<text x="208.5" y="88.4">‐</text>
<text x="6.5" y="94.1">5</text>
<text x="31.1" y="94.1">FR.PL</text>
<text x="51.5" y="94.1">FR.PL</text>
<text x="70.9" y="94.1">Painting</text>
<text x="90.4" y="94.1">Thinner</text>
<text x="110.4" y="93.8">-</text>
<text x="125.7" y="94">Polyurethane</text>
<text x="153.3" y="94.1">30</text>
<text x="167.3" y="94.1">‐</text>
<text x="181.2" y="94.1">‐</text>
<text x="194.6" y="94.1">‐</text>
<text x="208.5" y="94.1">‐</text>
<text x="7" y="118">Prepaired By :</text>
<text x="39.5" y="118">Checked By :</text>
<text x="71.8" y="118">Approved By :</text>
<text x="110.4" y="118">Management :</text>
<text x="7" y="121.2">A.Jokar</text>
<text x="39.4" y="121.2">A.Jokar</text>
<text x="70.6" y="121.2">M.Rezaeifard</text>
<text x="13" y="133.9">Procurement</text>
<text x="52.3" y="133.9">Q.C.</text>
<text x="80.6" y="133.9">Warehouse</text>
<text x="116.9" y="133.9">Engineering</text>
<text x="153.5" y="133.9">Production</text>
<text x="191.1" y="133.9">Financial Dep't</text>
<text x="231.6" y="133.9">Planning Dep't</text>
</g>
<g font-size="2.3">
<text x="13.9" y="70">E‐3130</text>
<text x="13.9" y="73">E‐3170</text>
<text x="13.9" y="75.6">E‐3130</text>
<text x="13.9" y="78.6">E‐3170</text>
<text x="13.9" y="81.3">E‐3130</text>
<text x="13.9" y="84.2">E‐3170</text>
<text x="13.9" y="86.9">E‐3130</text>
<text x="13.9" y="89.9">E‐3170</text>
<text x="13.9" y="92.5">E‐3130</text>
<text x="13.9" y="95.5">E‐3170</text>
</g>
</svg>
